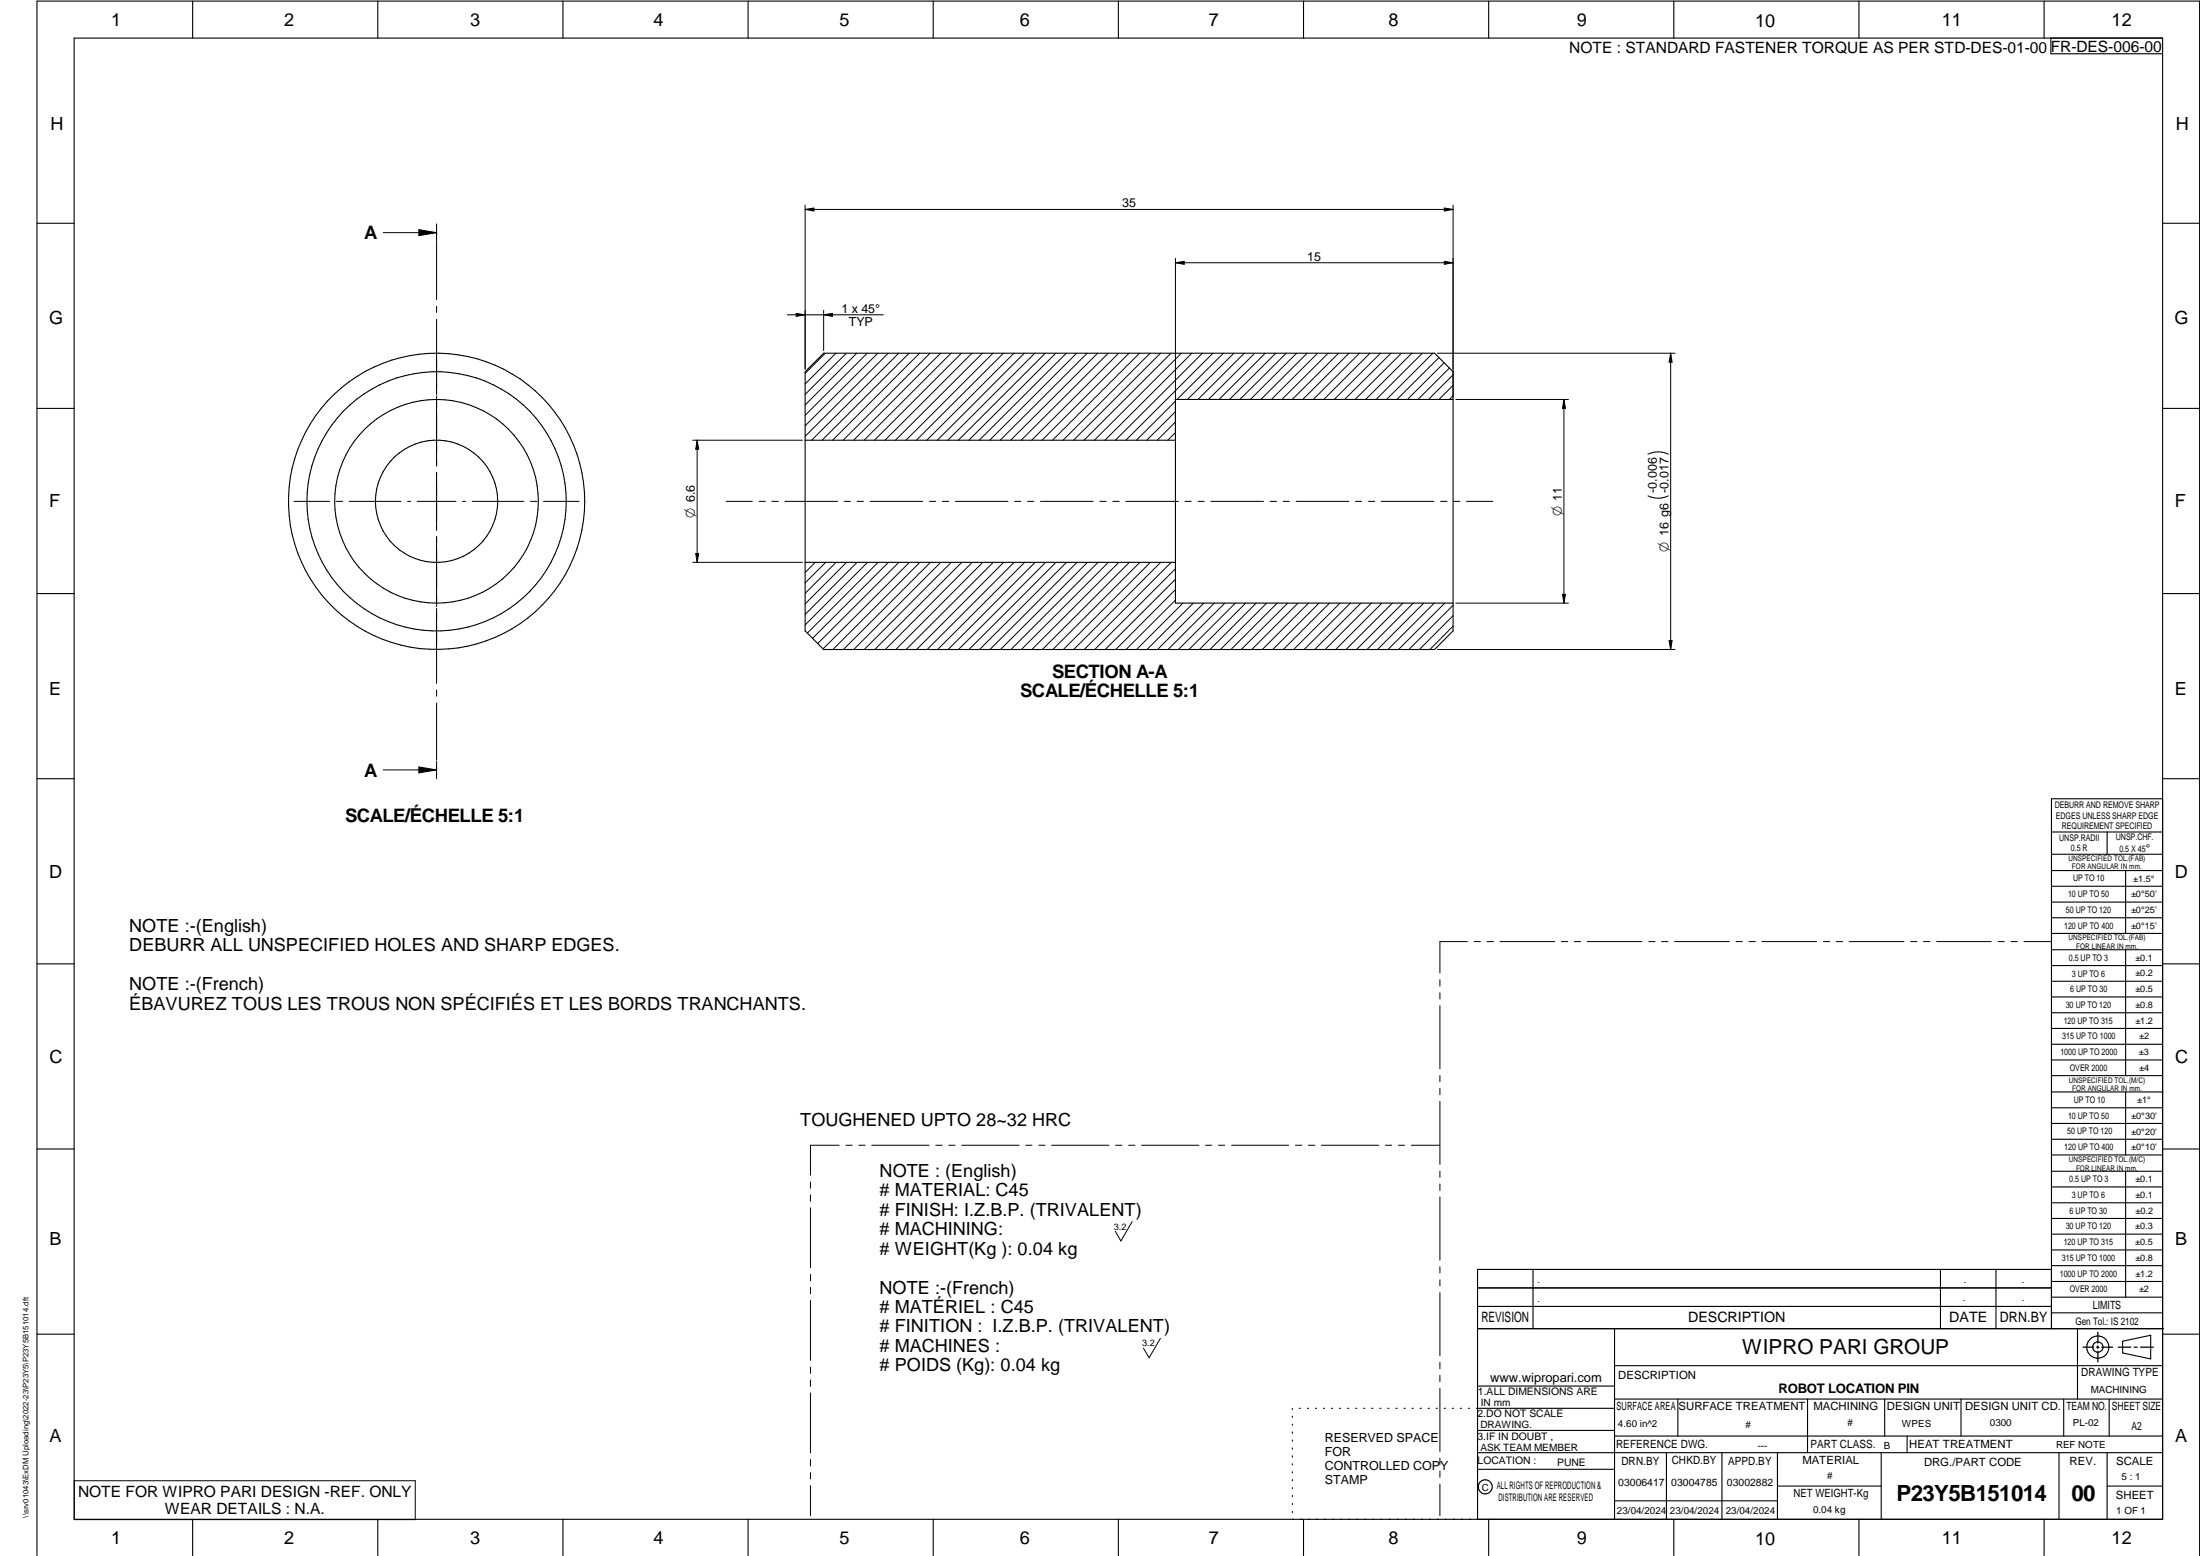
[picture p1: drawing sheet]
<svg xmlns="http://www.w3.org/2000/svg" width="594mm" height="420mm" viewBox="0 0 594 420" stroke-linecap="round" stroke-linejoin="round" font-family="sans-serif">
<g fill="none" stroke="#000" stroke-width=".3">
<path d="M20 10.3h564v400h-564zM52 .3v10M102 .3v10M152 .3v10M202 .3v10M252 .3v10M302 .3v10M352 .3v10M402 .3v10M452 .3v10M502 .3v10M552 .3v10"/>
<path d="M553.8 10.3v4.2h30.2M10 60.3h10M584 60.3h10M222.4 95.4h165l5 5v69.9l-5 5.1h-165l-5-5.1v-69.9zM10 110.3h10M217.4 118.9h100M392.4 107.9h-75v55h75M584 110.3h10M217.4 151.8h100M10 160.3h10M584 160.3h10M10 210.3h10"/>
<path d="M584 215.7h-30v143.1M584 210.3h10M554 224.7h30M554 230.7h30M554 235.1h30M554 239.3h30M569 224.7v6M574 235.1v17M554 243.6h30M554 247.8h30M554 252.1h30M554 256.5h30"/>
<path d="M574 256.5v33.9M10 260.3h10M554 260.7h30M554 265h30M554 269.2h30M554 273.5h30M554 277.7h30M584 260.3h10M554 282h30M554 286.2h30M554 290.4h30M554 294.9h30"/>
<path d="M554 299.1h30M574 294.9v17M10 310.3h10M554 303.4h30M554 307.6h30M554 311.9h30M554 316.3h30M574 316.3v34M584 310.3h10M554 320.5h30M554 324.8h30M554 329h30"/>
<path d="M554 333.2h30M554 337.5h30M399 358.8h185.2M399 352.8h155M399 347.8h155M414 342.8v16M436 358.8v51.5M524 342.8v16M539 342.8v16M554 341.8h30M554 346h30M554 350.3h30"/>
<path d="M554 354.5h30M554 342.8h-155v67.5M561 358.8v19M10 360.3h10M399 374.3h37M436 377.8h148M453.1 377.8v10M488.1 377.8v14.5M508.9 377.8v10M529.5 377.8v10M557.3 377.8v10M569.5 377.8v10"/>
<path d="M573.2 362.2l7.6-1.6v6.3l-7.6-1.6zM584 368.8h-148M584 360.3h10M349 380.3v.3M349 382.4v.3M349 384.6v.3M349 386.7v.3M349 388.8v.3M349 391v.3M349 393.1v.3M349 395.3v.3M349 397.4v.3"/>
<path d="M349 399.5v.3M350.9 380.3h.2M353.1 380.3h.2M355.2 380.3h.3M357.4 380.3h.3M359.6 380.3h.3M361.7 380.3h.3M363.9 380.3h.3M366.1 380.3h.3M368.3 380.3h.2M370.4 380.3h.3M372.6 380.3h.3"/>
<path d="M374.8 380.3h.3M376.9 380.3h.4M379.1 380.3h.3M381.3 380.3h.3M383.4 380.3h.4M385.6 380.3h.3M387.8 380.3h.3M390 380.3h.3M392.2 380.3h.3M394.3 380.3h.3M396.5 380.3h.3M398.7 380.3h37.3"/>
<path d="M399 396.7h37M399 392.3h185M399 386.2h37M436 387.8h148M450 392.3v18M465 392.3v18M480 392.3v18M508 392.3v18M515 387.8v4.5M556 392.3v18M569 392.3v18M52 410.3v9.7"/>
<path d="M102 410.3v9.7M152 410.3v9.7M202 410.3v9.7M252 410.3v9.7M302 410.3v9.7M349 401.7v.3M349 403.8v.4M349 406v.3M349 408.1v.3M352 410.3v9.7M402 410.3v9.7M436 405.3h44"/>
<path d="M452 410.3v9.7M480 401.3h28M502 410.3v9.7M552 410.3v9.7M569 401.3h15M10 420v-419.7h584v419.7"/>
<circle cx="117.9" cy="135.4" r="27.5"/>
<circle cx="117.9" cy="135.4" r="16.5"/>
<circle cx="117.9" cy="135.4" r="40"/>
<circle cx="117.9" cy="135.4" r="35"/>
<circle cx="566.5" cy="363.7" r="1.39"/>
<circle cx="566.5" cy="363.8" r="3"/>
<circle cx="401.1" cy="401.5" r="1.9"/>
</g>
<g fill="none" stroke="#000" stroke-width=".27">
<path d="M217.4 55.4v44.3M217.4 56.6l2.4-.4v.8zM217.4 56.6h175M390 56.2l2.4 .4-2.4 .4zM392.4 55.4v51.7M103.5 62.8h14.4M113.1 62l4.8 .8-4.8 .8zM117.9 60.5v4.7M117.9 65.4v15.5M317.4 69.8v48.4M317.4 71l2.4-.4v.8zM317.4 71h75"/>
<path d="M390 70.6l2.4 .4-2.4 .4zM117.9 82.7v1.7M117.9 86.2v20.3M212.6 85h25.9M215 84.6l2.4 .4-2.4 .4zM222.4 83.8v10.9M222.4 85l2.4-.4v.8zM222.9 95.4l-5.5 5.4M225.7 95.4l-8.3 8.3M228.6 95.4l-11.2 11.1M231.3 95.4l-13.9 13.9M234.2 95.4l-16.8 16.7"/>
<path d="M237 95.4l-19.6 19.6M239.9 95.4l-22.5 22.4M242.7 95.4l-23.5 23.5M245.5 95.4l-23.5 23.5M248.3 95.4l-23.5 23.5M251.2 95.4l-23.5 23.5M254 95.4l-23.5 23.5M256.8 95.4l-23.5 23.5M259.6 95.4l-23.5 23.5M262.5 95.4l-23.5 23.5M265.3 95.4l-23.5 23.5M268.1 95.4l-23.5 23.5"/>
<path d="M271 95.4l-23.5 23.5M273.8 95.4l-23.5 23.5M276.6 95.4l-23.5 23.5M279.4 95.4l-23.5 23.5M282.3 95.4l-23.5 23.5M285.1 95.4l-23.5 23.5M287.9 95.4l-23.5 23.5M290.7 95.4l-23.5 23.5M293.6 95.4l-23.5 23.5M296.4 95.4l-23.5 23.5M299.2 95.4l-23.4 23.5M302.1 95.4l-23.5 23.5"/>
<path d="M304.9 95.4l-23.5 23.5M307.7 95.4l-23.5 23.5M310.6 95.4l-23.5 23.5M313.4 95.4l-23.5 23.5M316.2 95.4l-23.5 23.5M319 95.4l-23.5 23.5M321.9 95.4l-23.5 23.5M324.7 95.4l-23.5 23.5M327.5 95.4l-23.5 23.5M330.4 95.4l-12.6 12.5M333.2 95.4l-12.5 12.5M336 95.4l-12.5 12.5"/>
<path d="M338.8 95.4l-12.5 12.5M341.7 95.4l-12.5 12.5M344.5 95.4l-12.5 12.5M347.3 95.4l-12.5 12.5M350.1 95.4l-12.5 12.5M353 95.4l-12.5 12.5M355.8 95.4l-12.5 12.5M358.6 95.4l-12.4 12.5M361.5 95.4l-12.6 12.5M364.3 95.4l-12.5 12.5M367.1 95.4l-12.5 12.5M369.9 95.4l-12.4 12.5"/>
<path d="M372.8 95.4l-12.5 12.5M375.6 95.4l-12.5 12.5M378.5 95.4l-12.6 12.5M381.2 95.4l-12.4 12.5M384.1 95.4l-12.5 12.5M386.9 95.4l-12.5 12.5M388.1 95.4h64.2M388.6 96.6l-11.4 11.3M390 98l-9.9 9.9M391.4 99.4l-8.5 8.5M451.1 95.4l.4 2.4h-.8zM451.1 95.4v80"/>
<path d="M117.9 106.9v19M187.1 118.9h29.6M188.2 118.9v32.9M188.2 118.9l.5 2.4h-.8zM317.4 114l-4.9 4.9M317.4 116.8l-2.1 2.1M317.4 108.3l-10.5 10.6M317.4 111.2l-7.7 7.7M392.4 104.1l-3.8 3.8M392.4 106.8l-1 1.1M392.4 101.2l-6.7 6.7M393.1 107.9h30.4"/>
<path d="M422.3 107.9v55M422.3 107.9l.4 2.4h-.8zM79.4 135.4h9.6M90.8 135.4h1.7M94.3 135.4h14M110.1 135.4h.8M112.6 135.4h10.5M117.9 127.6v15.6M124.9 135.4h.8M127.5 135.4h14M143.2 135.4h1.8M146.8 135.4h9.6"/>
<path d="M196.1 135.4h7.1M205 135.4h1.7M208.4 135.4h1.8M212 135.4h14.2M228 135.4h1.7M231.5 135.4h1.7M234.9 135.4h14.3M251 135.4h1.7M254.5 135.4h1.7M258 135.4h14.2M274 135.4h1.7M277.5 135.4h1.7"/>
<path d="M281 135.4h14.2M297 135.4h1.7M300.5 135.4h1.7M304 135.4h14.2M320 135.4h1.7M323.5 135.4h1.7M327 135.4h14.2M343 135.4h1.7M346.5 135.4h1.7M350 135.4h14.2M366 135.4h1.7M369.5 135.4h1.7"/>
<path d="M373 135.4h14.2M389 135.4h1.7M392.5 135.4h1.7M396 135.4h7.1M445 122.6a6.4 6.4 0 0 1 5.5 0M445 133.9a6.4 6.4 0 0 0 5.5 0M117.9 144.9v18.9M187.1 151.8h29.6M187.9 149.5h.8l-.5 2.3zM220.1 151.8l-2.7 2.8M223 151.8l-5.6 5.6M225.8 151.8l-8.4 8.4"/>
<path d="M228.6 151.8l-11.2 11.3M231.4 151.8l-14 14.1M234.3 151.8l-16.9 16.9M237.1 151.8l-19.1 19.1M239.9 151.8l-20.5 20.6M242.7 151.8l-21.9 22M245.6 151.8l-23.4 23.4M248.4 151.8l-23.5 23.6M251.2 151.8l-23.5 23.6M254 151.8l-23.5 23.6M256.9 151.8l-23.5 23.6M259.7 151.8l-23.5 23.6"/>
<path d="M262.5 151.8l-23.5 23.6M265.4 151.8l-23.5 23.6M268.2 151.8l-23.5 23.6M271 151.8l-23.5 23.6M273.8 151.8l-23.4 23.6M276.7 151.8l-23.5 23.6M279.5 151.8l-23.5 23.6M282.4 151.8l-23.6 23.6M285.2 151.8l-23.5 23.6M288 151.8l-23.5 23.6M290.8 151.8l-23.5 23.6M293.7 151.8l-23.5 23.6"/>
<path d="M296.5 151.8l-23.5 23.6M299.3 151.8l-23.5 23.6M302.1 151.8l-23.5 23.6M305 151.8l-23.5 23.6M307.8 151.8l-23.5 23.6M310.6 151.8l-23.5 23.6M313.4 151.8l-23.5 23.6M316.3 151.8l-23.5 23.6M317.4 153.6l-21.8 21.8M317.4 156.4l-19 19M317.4 159.2l-16.1 16.2M117.9 164.3v20.2"/>
<path d="M317.4 162.1l-13.3 13.3M319.4 162.9l-12.5 12.5M322.2 162.9l-12.5 12.5M325.1 162.9l-12.5 12.5M327.9 162.9l-12.5 12.5M330.7 162.9l-12.5 12.5M333.6 162.9l-12.6 12.5M336.4 162.9l-12.5 12.5M339.2 162.9l-12.5 12.5M342 162.9l-12.4 12.5M344.9 162.9l-12.5 12.5M347.7 162.9l-12.5 12.5"/>
<path d="M350.5 162.9l-12.5 12.5M353.3 162.9l-12.4 12.5M356.2 162.9l-12.5 12.5M359 162.9l-12.5 12.5M361.9 162.9l-12.6 12.5M364.7 162.9l-12.5 12.5M367.5 162.9l-12.5 12.5M370.3 162.9l-12.5 12.5M373.2 162.9l-12.5 12.5M376 162.9l-12.5 12.5M378.8 162.9l-12.5 12.5M381.6 162.9l-12.5 12.5"/>
<path d="M384.5 162.9l-12.5 12.5M387.3 162.9l-12.5 12.5M388.1 175.4h64.2M390.1 162.9l-12.5 12.5M392.4 166.2l-9.1 9.2M392.4 169.1l-6.3 6.3M392.4 163.4l-12 12M393.1 162.9h30.4M421.9 160.5h.8l-.4 2.4zM450.7 173h.8l-.4 2.4zM117.9 186.3v1.7M117.9 189.8v15.4"/>
<path d="M103.5 207.9h14.4M113.1 207.1l4.8 .8-4.8 .8zM117.9 205.5v4.8M396.2 254.3h-7.4v8.5M398.1 254.3h1.6M401.5 254.3h1.8M405 254.3h14.8M421.6 254.3h1.7M425.1 254.3h1.7M428.6 254.3h14.8M445.2 254.3h1.7M448.7 254.3h1.7"/>
<path d="M452.2 254.3h14.8M468.8 254.3h1.7M472.3 254.3h1.7M475.8 254.3h14.8M492.4 254.3h1.7M495.8 254.3h1.8M499.4 254.3h14.7M516 254.3h1.6M519.4 254.3h1.8M522.9 254.3h14.8M539.5 254.3h1.7M543 254.3h1.7"/>
<path d="M546.5 254.3h7.4M388.8 264.5v1.8M388.8 268.1v1.6M388.8 271.6v17M388.8 290.4v1.7M388.8 293.9v1.7M388.8 297.4v17M218.9 319.2v1.6M226.6 309.2h-7.7v8.1M228.4 309.2h1.7M231.9 309.2h1.7M235.4 309.2h15.5"/>
<path d="M252.7 309.2h1.7M256.2 309.2h1.7M259.7 309.2h15.5M277 309.2h1.7M280.5 309.2h1.7M284 309.2h15.5M301.2 309.2h1.8M304.8 309.2h1.7M308.3 309.2h15.5M325.5 309.2h1.7M329.1 309.2h1.6M332.6 309.2h15.4"/>
<path d="M349.8 309.2h1.7M353.3 309.2h1.7M356.8 309.2h15.5M374.1 309.2h1.7M377.6 309.2h1.7M381.1 309.2h7.7M388.8 316.2v1.7M388.8 319.7v1.7M218.9 322.6v1.8M218.9 326.1v16.2M305.7 329.9l-3 5.2-1.5-2.6M388.8 323.2v17.1"/>
<path d="M218.9 344.1v1.8M218.9 347.6v1.7M218.9 351.2v16.1M388.8 342.1v1.6M388.8 345.6v1.7M388.8 349v17.1M218.9 369.1v1.7M218.9 372.6v1.8M218.9 376.1v16.2M313.3 361.4l-3 5.2-1.5-2.6M388.8 367.9v1.7M388.8 371.4v1.7"/>
<path d="M388.8 374.9v17M20.1 399.8h92v10.5h-92zM218.9 394.1v1.8M218.9 397.6v1.7M388.8 393.7v1.7M388.8 397.2v1.7M218.9 401.2v8.1M388.8 400.7v8.6"/>
</g>
<path d="M566.5 359.7v3M562.5 363.8h2.9M566.1 363.8h.7M566.5 363.4v.7M566.5 364.9v2.8M567.6 363.8h2.9M572 363.8h3.4M576.3 363.8h.8M578 363.8h3.5" fill="none" stroke="#000" stroke-width=".34"/>
<g fill="#000">
<path d="M217.4 56.6l2.4-.4v.8zM390 56.2l2.4 .4-2.4 .4zM113.1 62l4.8 .8-4.8 .8zM317.4 71l2.4-.4v.8zM390 70.6l2.4 .4-2.4 .4zM215 84.6l2.4 .4-2.4 .4zM222.4 85l2.4-.4v.8zM451.1 95.4l.4 2.4h-.8zM422.3 107.9l.4 2.4h-.8zM188.2 118.9l.5 2.4h-.8zM187.9 149.5h.8l-.5 2.3zM421.9 160.5h.8l-.4 2.4z"/>
<path d="M450.7 173h.8l-.4 2.4zM113.1 207.1l4.8 .8-4.8 .8z"/>
</g>
<g font-size="6">
<text x="512.1" y="405.2">P23Y5B151014</text>
<text x="559.4" y="405.2">00</text>
</g>
<text font-size="5.6" x="470.5" y="365.5">WIPRO PARI GROUP</text>
<g font-size="5">
<text x="98.3" y="64.6">A</text>
<text x="284.1" y="183">SECTION A-A</text>
<text x="275.5" y="188.3">SCALE/ÉCHELLE 5:1</text>
<text x="98.3" y="209.7">A</text>
<text x="93.2" y="222">SCALE/ÉCHELLE 5:1</text>
</g>
<g font-size="4.9">
<text x="30" y="6.9">1</text>
<text x="76.7" y="6.9">2</text>
<text x="127" y="6.9">3</text>
<text x="176.5" y="6.9">4</text>
<text x="226.7" y="6.9">5</text>
<text x="275.4" y="6.9">6</text>
<text x="326.4" y="6.9">7</text>
<text x="375" y="6.9">8</text>
<text x="425.8" y="6.9">9</text>
<text x="473.9" y="7.3">10</text>
<text x="524.3" y="6.9">11</text>
<text x="570.2" y="6.9">12</text>
<text x="13.6" y="35.1">H</text>
<text x="587.6" y="35.1">H</text>
<text x="13.2" y="87.5">G</text>
<text x="587.2" y="87.5">G</text>
<text x="13.2" y="137">F</text>
<text x="587.2" y="137">F</text>
<text x="13.2" y="187.6">E</text>
<text x="587.2" y="187.6">E</text>
<text x="13.2" y="237">D</text>
<text x="587.2" y="237">D</text>
<text x="34.9" y="251.7">NOTE :-(English)</text>
<text x="34.9" y="256.9">DEBURR ALL UNSPECIFIED HOLES AND SHARP EDGES.</text>
<text x="34.9" y="267.4">NOTE :-(French)</text>
<text x="34.9" y="272.7">ÉBAVUREZ TOUS LES TROUS NON SPÉCIFIÉS ET LES BORDS TRANCHANTS.</text>
<text x="13.4" y="287.1">C</text>
<text x="587.4" y="287.1">C</text>
<text x="216.1" y="304">TOUGHENED UPTO 28~32 HRC</text>
<text x="237.5" y="317.8">NOTE : (English)</text>
<text x="237.5" y="323"># MATERIAL: C45</text>
<text x="237.5" y="328.3"># FINISH: I.Z.B.P. (TRIVALENT)</text>
<text x="237.5" y="333.5"># MACHINING:</text>
<text x="13.4" y="336.2">B</text>
<text x="237.5" y="338.8"># WEIGHT(Kg ): 0.04 kg</text>
<text x="587.4" y="336.2">B</text>
<text x="237.5" y="349.3">NOTE :-(French)</text>
<text x="237.5" y="354.5"># MATÉRIEL : C45</text>
<text x="237.5" y="359.8"># FINITION : I.Z.B.P. (TRIVALENT)</text>
<text x="237.5" y="365"># MACHINES :</text>
<text x="237.5" y="370.3"># POIDS (Kg): 0.04 kg</text>
<text x="13.4" y="389.3">A</text>
<text x="587.4" y="389.3">A</text>
<text x="30" y="416.9">1</text>
<text x="76.7" y="416.9">2</text>
<text x="127" y="416.9">3</text>
<text x="176.5" y="416.9">4</text>
<text x="226.7" y="416.9">5</text>
<text x="275.4" y="416.9">6</text>
<text x="326.4" y="416.9">7</text>
<text x="375" y="416.9">8</text>
<text x="425.8" y="416.9">9</text>
<text x="473.9" y="417.3">10</text>
<text x="524.3" y="416.9">11</text>
<text x="570.2" y="416.9">12</text>
</g>
<g font-size="4.2">
<text x="423.7" y="14.3">NOTE : STANDARD FASTENER TORQUE AS PER STD-DES-01-00</text>
<text x="553.8" y="14">FR-DES-006-00</text>
<text x="21.1" y="404.3">NOTE FOR WIPRO PARI DESIGN -REF. ONLY</text>
<text x="44.5" y="408.8">WEAR DETAILS : N.A.</text>
</g>
<g font-size="3.9">
<text x="400" y="357.1">REVISION</text>
<text x="455.9" y="357.1">DESCRIPTION</text>
<text x="526.4" y="357.1">DATE</text>
<text x="540" y="357.1">DRN.BY</text>
</g>
<g font-size="3.7">
<text x="187.7" y="139.8" transform="rotate(-90 187.7 139.8)">O 6.6</text>
<text x="421.7" y="139.3" transform="rotate(-90 421.7 139.3)">O 11</text>
<text x="450.5" y="148.9" transform="rotate(-90 450.5 148.9)">O 16 g6</text>
</g>
<text font-size="3.6" x="480.3" y="376.1">ROBOT LOCATION PIN</text>
<text font-size="3.5" x="402.4" y="373.3">www.wipropari.com</text>
<g font-size="3.4">
<text x="303" y="56">35</text>
<text x="353" y="70.4">15</text>
<text x="227.2" y="84.4">1 x 45°</text>
<text x="229.2" y="88">TYP</text>
<text x="447.4" y="133.1" transform="rotate(-90 447.4 133.1)">-0.006</text>
<text x="450.5" y="133.1" transform="rotate(-90 450.5 133.1)">-0.017</text>
<text x="357.8" y="389.5">RESERVED SPACE</text>
<text x="357.8" y="393.3">FOR</text>
<text x="357.8" y="397">CONTROLLED COPY</text>
<text x="357.8" y="400.8">STAMP</text>
</g>
<g font-size="3.1">
<text x="565.1" y="353.5">LIMITS</text>
<text x="562" y="371.7">DRAWING TYPE</text>
<text x="437" y="372.3">DESCRIPTION</text>
<text x="436.5" y="380.8">SURFACE AREA</text>
<text x="453.3" y="380.8">SURFACE TREATMENT</text>
<text x="489.7" y="380.8">MACHINING</text>
<text x="509.5" y="380.8">DESIGN UNIT</text>
<text x="530.6" y="380.8">DESIGN UNIT CD.</text>
<text x="558" y="380.6">TEAM NO.</text>
<text x="570.3" y="380.7">SHEET SIZE</text>
<text x="575.6" y="386.1">A2</text>
<text x="436.4" y="391.1">REFERENCE DWG.</text>
<text x="437.8" y="395.5">DRN.BY</text>
<text x="451.4" y="395.4">CHKD.BY</text>
<text x="466.6" y="395.5">APPD.BY</text>
<text x="486.7" y="395.4">MATERIAL</text>
<text x="488.9" y="390.9">PART CLASS.</text>
<text x="515.6" y="390.9">HEAT TREATMENT</text>
<text x="519.6" y="395.9">DRG./PART CODE</text>
<text x="558.9" y="395.5">REV.</text>
<text x="571.4" y="395.6">SCALE</text>
<text x="484.3" y="404.2">NET WEIGHT-Kg</text>
<text x="571.4" y="404.7">SHEET</text>
</g>
<text font-size="3" x="579.5" y="230.1">°</text>
<g font-size="2.8">
<text x="560.4" y="357.7">Gen Tol.: IS 2102</text>
<text x="399.1" y="376.6">1.ALL DIMENSIONS ARE</text>
<text x="399" y="382.7">2.DO NOT SCALE</text>
<text x="399" y="388.7">3.IF IN DOUBT ,</text>
<text x="399" y="395.4">LOCATION :</text>
<text x="420.5" y="396">PUNE</text>
<text x="404.2" y="402">ALL RIGHTS OF REPRODUCTION &amp;</text>
<text x="437" y="401.2">03006417</text>
<text x="451.3" y="401.2">03004785</text>
<text x="466.3" y="401.2">03002882</text>
<text x="404.7" y="405.4">DISTRIBUTION ARE RESERVED</text>
</g>
<g font-size="2.7">
<text x="564.6" y="376.2">MACHINING</text>
<text x="399.9" y="379.7">IN mm</text>
<text x="399.7" y="385.7">DRAWING.</text>
<text x="436.9" y="385.4">4.60 in^2</text>
<text x="471.4" y="385.5">#</text>
<text x="498.9" y="385">#</text>
<text x="513.6" y="385.3">WPES</text>
<text x="537.3" y="385.1">0300</text>
<text x="559.7" y="385.1">PL-02</text>
<text x="399.7" y="391.8">ASK TEAM MEMBER</text>
<text x="474.6" y="391.2">---</text>
<text x="508.7" y="391.2">B</text>
<text x="555.2" y="391.1">REF NOTE</text>
<text x="493.4" y="399.5">#</text>
<text x="572.8" y="399.7">5 : 1</text>
<text x="400.1" y="402.5">C</text>
<text x="436.6" y="408.7">23/04/2024</text>
<text x="450.9" y="408.8">23/04/2024</text>
<text x="466" y="408.9">23/04/2024</text>
<text x="489.6" y="408.5">0.04 kg</text>
<text x="571.4" y="408.7">1 OF 1</text>
</g>
<g font-size="2.5">
<text x="554.9" y="218.3">DEBURR AND REMOVE SHARP</text>
<text x="555.2" y="221">EDGES UNLESS SHARP EDGE</text>
<text x="556.1" y="227.1">UNSP.RADII</text>
<text x="556.8" y="223.8">REQUIREMENT SPECIFIED</text>
<text x="571.4" y="226.9">UNSP.CHF.</text>
<text x="559.2" y="229.9">0.5 R</text>
<text x="572.3" y="230.1">0.5 X 45</text>
<text x="559.8" y="238">UP TO 10</text>
<text x="576.1" y="238.1">±1.5°</text>
<text x="558.5" y="242.2">10 UP TO 50</text>
<text x="575.5" y="242.3">±0°50'</text>
<text x="557.4" y="250.7">120 UP TO 400</text>
<text x="557.9" y="246.5">50 UP TO 120</text>
<text x="575.5" y="250.7">±0°15'</text>
<text x="575.5" y="246.5">±0°25'</text>
<text x="558.7" y="259.4">0.5 UP TO 3</text>
<text x="559.5" y="263.7">3 UP TO 6</text>
<text x="576.6" y="263.6">±0.2</text>
<text x="576.6" y="259.4">±0.1</text>
<text x="559" y="267.9">6 UP TO 30</text>
<text x="576.6" y="267.9">±0.5</text>
<text x="557.8" y="272.2">30 UP TO 120</text>
<text x="576.6" y="272.2">±0.8</text>
<text x="556.9" y="280.7">315 UP TO 1000</text>
<text x="557.3" y="276.4">120 UP TO 315</text>
<text x="576.6" y="276.4">±1.2</text>
<text x="577.7" y="280.7">±2</text>
<text x="556.4" y="284.9">1000 UP TO 2000</text>
<text x="577.6" y="284.9">±3</text>
<text x="558.9" y="289.2">OVER 2000</text>
<text x="577.7" y="289.3">±4</text>
<text x="560" y="297.9">UP TO 10</text>
<text x="577.1" y="297.9">±1°</text>
<text x="558.5" y="302.1">10 UP TO 50</text>
<text x="575.5" y="302.1">±0°30'</text>
<text x="557.4" y="310.6">120 UP TO 400</text>
<text x="558.2" y="306.3">50 UP TO 120</text>
<text x="575.5" y="310.6">±0°10'</text>
<text x="575.5" y="306.4">±0°20'</text>
<text x="558.8" y="319.2">0.5 UP TO 3</text>
<text x="559.4" y="323.4">3 UP TO 6</text>
<text x="576.6" y="319.2">±0.1</text>
<text x="576.6" y="323.5">±0.1</text>
<text x="558.9" y="327.7">6 UP TO 30</text>
<text x="576.7" y="327.7">±0.2</text>
<text x="300.8" y="332.1">3.2</text>
<text x="557.8" y="332">30 UP TO 120</text>
<text x="576.6" y="332">±0.3</text>
<text x="556.8" y="340.5">315 UP TO 1000</text>
<text x="557.3" y="336.3">120 UP TO 315</text>
<text x="576.6" y="336.3">±0.5</text>
<text x="576.6" y="340.5">±0.8</text>
<text x="415.2" y="346.4">.</text>
<text x="530.3" y="346.5">.</text>
<text x="545.9" y="346.4">.</text>
<text x="556.2" y="344.7">1000 UP TO 2000</text>
<text x="576.6" y="344.7">±1.2</text>
<text x="415.2" y="351.5">.</text>
<text x="530" y="351.3">.</text>
<text x="545.9" y="351.4">.</text>
<text x="558.9" y="349">OVER 2000</text>
<text x="577.6" y="349">±2</text>
<text x="308.4" y="363.6">3.2</text>
</g>
<g font-size="2.1">
<text x="558.5" y="232.4">UNSPECIFIED TOL.(FAB)</text>
<text x="559.5" y="234.7">FOR ANGULAR IN mm.</text>
<text x="558.6" y="253.9">UNSPECIFIED TOL.(FAB)</text>
<text x="560.7" y="256.3">FOR LINEAR IN mm.</text>
<text x="558.7" y="292.3">UNSPECIFIED TOL.(M/C)</text>
<text x="559.6" y="294.7">FOR ANGULAR IN mm.</text>
<text x="558.7" y="313.7">UNSPECIFIED TOL.(M/C)</text>
<text x="560.6" y="316.1">FOR LINEAR IN mm.</text>
<text x="7.7" y="409.8" transform="rotate(-90 7.7 409.8)">\\srv01043\ExDM Uploading\2022-23\P23Y5\P23Y5B151014.dft</text>
</g>
</svg>
